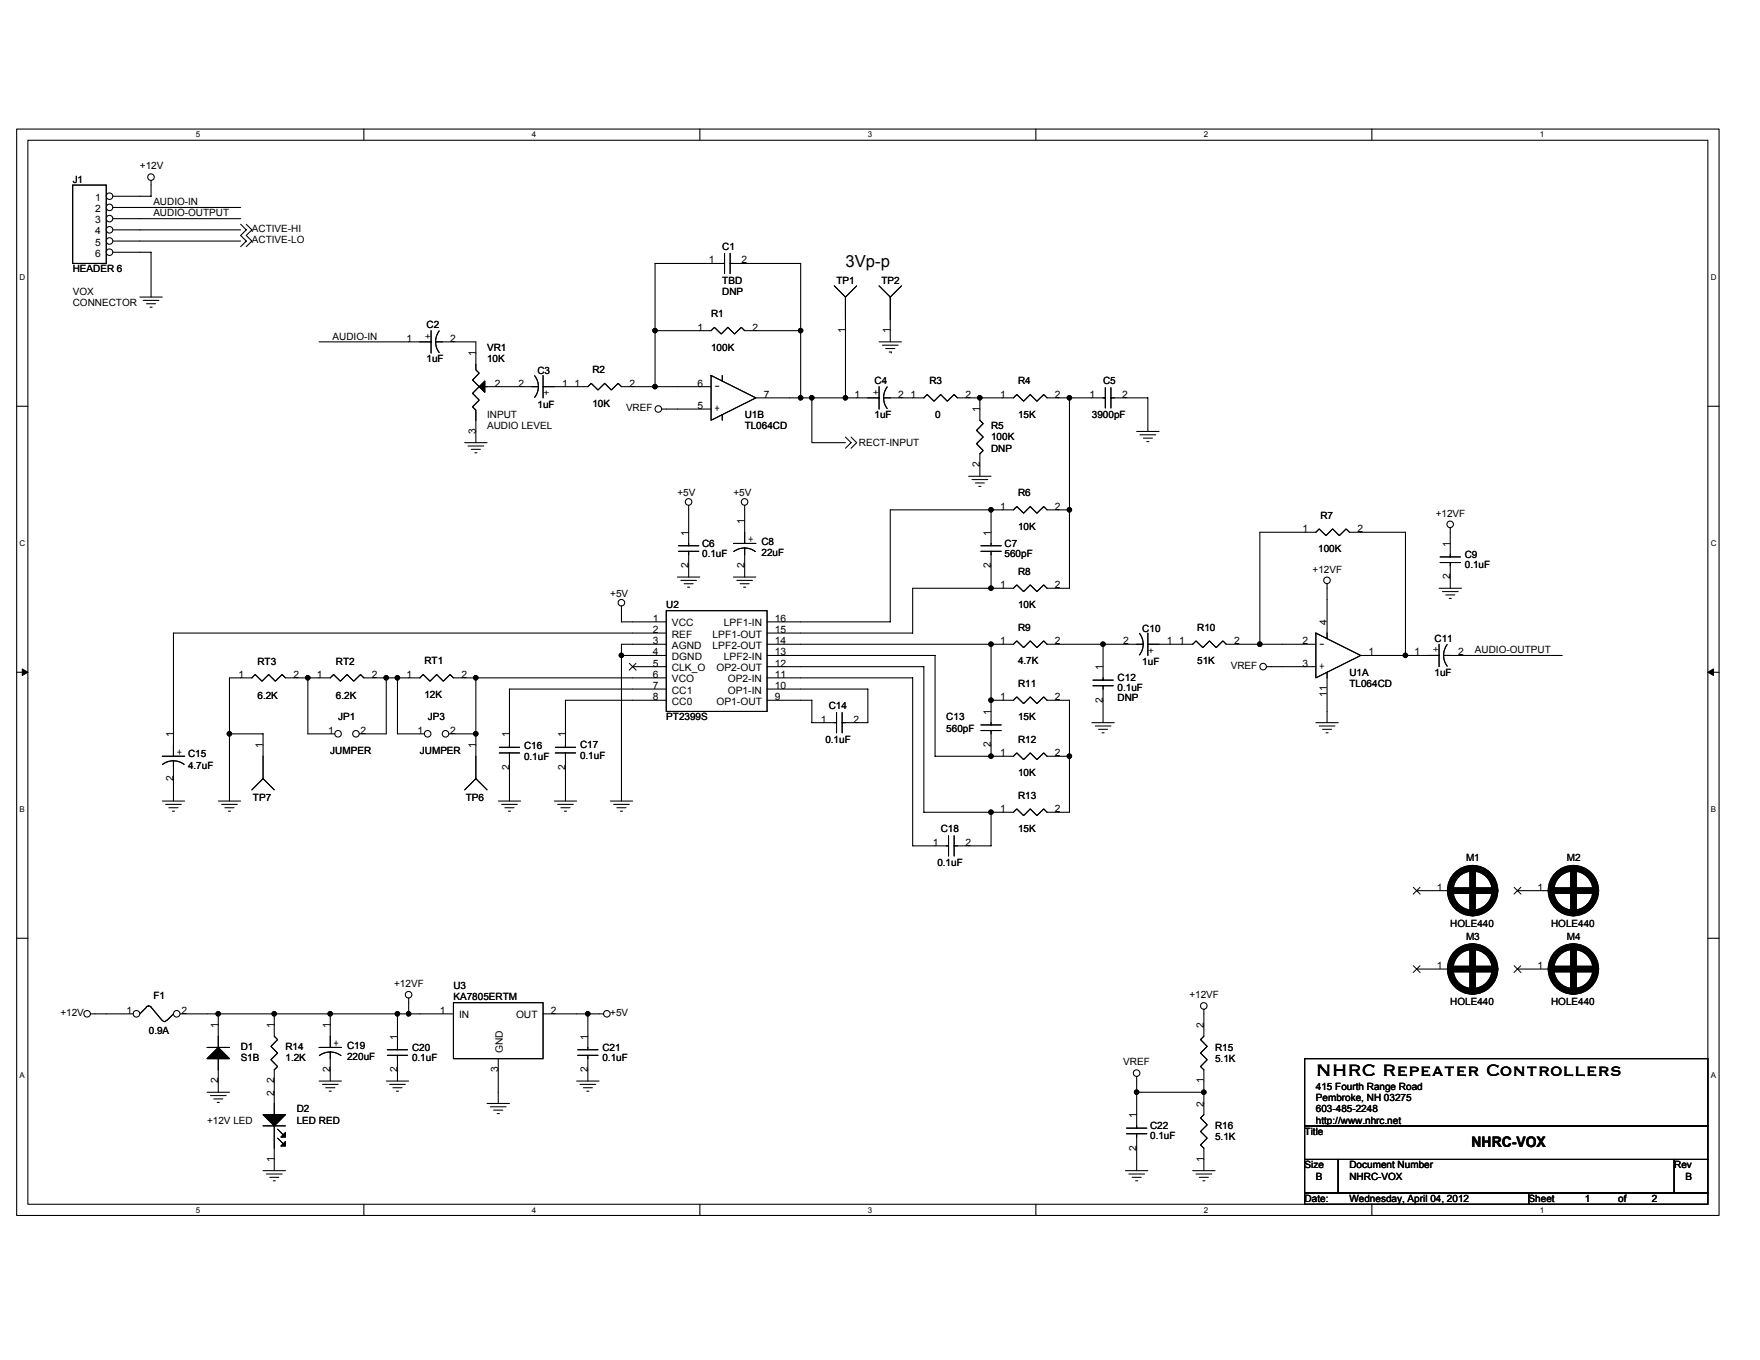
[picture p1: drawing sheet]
<svg xmlns="http://www.w3.org/2000/svg" width="279mm" height="216mm" viewBox="0 0 279 216" stroke-linecap="round" stroke-linejoin="round" font-family="sans-serif">
<path d="M2.6 20.5h270.3v172.5h-270.3zM4.4 22.3h266.7v168.9h-266.7z" fill="none" stroke="#000" stroke-width=".17"/>
<g fill="#fff">
<path d="M31.1 20.7h.7v1.4h-.7z"/>
<path d="M31.1 191.4h.7v1.4h-.7z"/>
</g>
<path d="M57.8 20.5v1.8M57.8 191.2v1.8" fill="none" stroke="#000" stroke-width=".17"/>
<g fill="#fff">
<path d="M84.4 20.7h.7v1.4h-.7z"/>
<path d="M84.4 191.4h.7v1.4h-.7z"/>
</g>
<path d="M111.1 20.5v1.8M111.1 191.2v1.8" fill="none" stroke="#000" stroke-width=".17"/>
<g fill="#fff">
<path d="M137.8 20.7h.7v1.4h-.7z"/>
<path d="M137.8 191.4h.7v1.4h-.7z"/>
</g>
<path d="M164.4 20.5v1.8M164.4 191.2v1.8" fill="none" stroke="#000" stroke-width=".17"/>
<g fill="#fff">
<path d="M191.1 20.7h.7v1.4h-.7z"/>
<path d="M191.1 191.4h.7v1.4h-.7z"/>
</g>
<path d="M217.8 20.5v1.8M217.8 191.2v1.8" fill="none" stroke="#000" stroke-width=".17"/>
<g fill="#fff">
<path d="M244.5 20.7h.7v1.4h-.7z"/>
<path d="M244.5 191.4h.7v1.4h-.7z"/>
<path d="M3.1 43.4h.9v1.4h-.9z"/>
<path d="M271.6 43.4h.9v1.4h-.9z"/>
<path d="M3.1 85.6h.9v1.4h-.9z"/>
<path d="M271.6 85.6h.9v1.4h-.9z"/>
</g>
<path d="M2.6 64.5h1.8M271.1 64.5h1.8" fill="none" stroke="#000" stroke-width=".17"/>
<g fill="#fff">
<path d="M3.1 127.8h.8v1.4h-.8z"/>
<path d="M271.6 127.8h.8v1.4h-.8z"/>
</g>
<path d="M2.6 106.7h1.8M271.1 106.7h1.8" fill="none" stroke="#000" stroke-width=".17"/>
<path d="M3.5 106.2l.9 .5-.9 .5zM271.1 106.7l.9-.5v1z" fill="#000" stroke="#000" stroke-width=".16"/>
<g fill="#fff">
<path d="M3.1 170.1h.8v1.4h-.8z"/>
<path d="M271.5 170.1h.9v1.4h-.9z"/>
</g>
<g fill="none" stroke="#000" stroke-width=".17">
<path d="M22.2 32.9h16M22.2 34.7h16M22.2 38.3h16M22.2 36.5h16M24 28.7v2.5h-1.8M38.2 35.6l.9 .9-.9 .9 .9 .9-.9 .9M39.1 35.6l.9 .9-.9 .9 .9 .9-.9 .9M22.2 40h1.8v7.2M22.2 47.2h3.6M22.7 47.7h2.5M23.3 48.2h1.4M23.8 48.8h.4"/>
<path d="M50.7 54.3h17.7M68.4 52.5v3.5M69.2 54.3h6.3v1.7M69.7 52.5a2.86 2.86 0 0 0 0 3.5M104 52.5v8.9h3.5M104 52.5h8.9l.5-.5 1.1 1 1-1 1.1 1 1.1-1 .5 .5h8.9M112.9 41.8h-8.9v10.7M118.2 41.8h8.9v21.4M132.4 45.4l1.8 1.8 1.8-1.8M134.2 47.2v16M139.6 45.4l1.7 1.8 1.8-1.8M139.6 54.3h3.5"/>
<path d="M140.1 54.8h2.5M140.6 55.3h1.4M141.2 55.9h.3M141.3 47.2v7.1M141.5 55.9h.1M73.8 70.3h3.5M74.3 70.8h2.5M74.8 71.3h1.5M75.4 71.9h.3M75.5 68.5v1.8M79.1 61.4h3.6M89.8 61.4h1.7"/>
<path d="M100.4 61.4h3.6M105.1 64.9h2.4M125.3 63.2h1.8M127.1 63.2h1.8v7.1h5.3M128.9 63.2h10.7M134.2 69.4l.9 .9-.9 .9M135.1 69.4l.9 .9-.9 .9M139.6 61.4v3.5M140.3 63.2h6.4l.5-.6 1.1 1.1 1-1.1 1.1 1.1 1.1-1.1 .5 .6h7.1M140.8 61.4a2.86 2.86 0 0 0 0 3.5M153.8 75.6h3.5M154.3 76.1h2.5"/>
<path d="M154.8 76.7h1.5M155.4 77.2h.3M155.6 63.2v1.7M155.6 73.8v1.8M168 63.2h5.3M169.8 63.2v30.2h-1.8M178.7 63.2h3.5v5.3M180.4 68.5h3.6M181 69h2.5M181.5 69.6h1.4M182.1 70.1h.3M98.7 96.2v2.5h1.7"/>
<path d="M107.5 91.6h3.6M108.1 92.1h2.5M108.6 92.7h1.4M109.2 93.2h.3M109.3 80.2v4.3M109.3 89.8v1.8M116.4 91.6h3.6M116.4 86.3h3.6M116.5 87.6a2.86 2.86 0 0 1 3.4 0M117 92.1h2.5M117.5 92.7h1.4M118 93.2h.4"/>
<path d="M118.2 80.2v6.1M118.2 87v4.6M155.7 87.5h3.2M155.7 86.6h3.2M157.3 80.9v5.7M157.3 87.5v5.9M159.1 80.9h-17.8v17.8h-14.2M159.1 93.4h-14.2v7.1h-17.8M168 80.9h1.8M207.1 84.5h-7.1v17.8M210.7 92.7v2.5M216 84.5h7.1v19.6"/>
<path d="M228.5 93.4h3.5M229 93.9h2.5M229.5 94.4h1.4M230.1 95h.3M230.2 83.8v2.5M230.2 91.6v1.8M36.4 116.5h5.4v7.1M38.2 107.6h-1.8v19.6M47.1 107.6h3.6M48.9 107.6v8.9M59.5 107.6h7.2l.5-.5 1.1 1 1-1 1.1 1 1.1-1 .5 .5h28.4M61.3 107.6v8.9"/>
<path d="M63.1 107.6v8.9M75.5 107.6v10.7M88.2 119.5h3.2M88.2 118.6h3.2M89.8 119.5v7.7M98.7 104.1v23.1M100.4 102.3h-1.7v1.8h1.7M100.4 100.5h-72.9v19.6M100.4 111.2h-10.6v7.4M100.4 109.4h-19.5v7.1M127.1 102.3h33.8l.5-.6 1.1 1.1 1.1-1.1 1 1.1 1.1-1.1 .5 .6h12.5M127.1 107.6h17.8v26.7h3.5"/>
<path d="M127.1 111.2h1.8v3.5h1.8M127.1 104.1h21.3v16h10.7M127.1 105.8h19.6v23.1h12.4M127.1 109.4h10.7v5.3h-1.8M157.3 102.3v10.6M157.3 118.3v1.8M157.3 111.2h1.8M168 111.2h1.8v17.7h-1.8M173.3 114.7h3.6M173.5 108.9h3.2M173.5 108h3.2M173.9 115.3h2.5"/>
<path d="M174.4 115.8h1.4M174.9 116.3h.4M175.1 102.3v5.7M175.1 108.9v5.8M185.8 102.3h1.8M196.4 102.3h7.2M201.1 105.8h2.5M208.9 114.7h3.5M209.4 115.3h2.5M210 115.8h1.4M210.5 116.3h.3M210.7 112.9v1.8"/>
<path d="M221.3 104.1h3.6M232 104.1h16M25.8 120.1h3.5M25.8 127.2h3.5M25.8 121.3a2.86 2.86 0 0 1 3.4 0M26.3 127.7h2.5M26.8 128.2h1.5M27.4 128.8h.3M27.5 120.8v6.4M34.6 127.2h3.6M35.2 127.7h2.5M35.7 128.2h1.4"/>
<path d="M36.3 128.8h.3M40 125.4l1.8-1.8 1.7 1.8M79.1 127.2h3.6M79.6 127.7h2.5M80.2 128.2h1.4M80.7 128.8h.3M80.9 121.8v5.4M88 127.2h3.5M88.5 127.7h2.5M89 128.2h1.5M89.6 128.8h.3M96.9 127.2h3.5"/>
<path d="M97.4 127.7h2.5M97.9 128.2h1.5M98.5 128.8h.3M157.3 128.9v5.4h-3.5M168 120.1h1.8M2.6 148.9h1.8M23.2 159.9a.56 .56 0 0 1 .8 0M23.3 159.9l-1.1 1.1M24 159.9l1.8 2.1M64.9 158.5v2.5M72 159.2h14.2v8.9h-14.2zM240.9 153.8h5.3"/>
<path d="M271.1 148.9h1.8M14.4 161h2.5M25.8 162l.3 .2 .3-.2M27.5 161l-1 1M32.9 161h1.7v1.7M32.9 173.4h3.5M33.4 173.9h2.5M33.9 174.5h1.5M34.5 175h.3M34.6 161h37.4M34.6 171.6v1.8M43.5 161v1.7"/>
<path d="M43.5 171.6v1.8M50.7 171.6h3.5M50.7 166.3h3.5M50.7 167.6a2.86 2.86 0 0 1 3.4 0M51.2 172.1h2.5M51.7 172.7h1.4M52.3 173.2h.3M52.4 161v5.3M52.4 167v4.6M61.3 171.6h3.6M61.8 172.1h2.5M62.4 172.7h1.4"/>
<path d="M62.9 173.2h.4M63.1 161v3.5M63.1 169.8v1.8M77.3 175.2h3.6M77.9 175.7h2.4M78.4 176.2h1.4M78.9 176.8h.4M79.1 168.1v7.1M86.2 161h9.6M91.5 171.6h3.6M91.7 167.5h3.2M91.7 166.6h3.2"/>
<path d="M92.1 172.1h2.5M92.6 172.7h1.4M93.2 173.2h.3M93.3 161v5.6M93.3 167.5v4.1M180.4 173.4h10.7M180.4 170.9v6.1M191.1 171.6v5.4l-.5 .5 1 1.1-1 1 1 1.1-1 1.1 .5 .5v3.5M191.1 160.2v2.5M207.1 168.1h64v10.6h-64zM207.1 178.7h64v5.4h-64zM41.8 185.8h3.5"/>
<path d="M42.3 186.4h2.5M42.8 186.9h1.5M43.4 187.5h.3M43.5 184.1v1.7M178.7 185.8h3.5M179.2 186.4h2.5M179.7 186.9h1.5M180.3 187.5h.3M180.4 182.3v3.5M189.3 185.8h3.6M189.9 186.4h2.5M190.4 186.9h1.4"/>
<path d="M190.9 187.5h.4M207.1 184.1h5.3v5.3h-5.3zM207.1 189.4h35.6v1.8h-35.6zM212.4 184.1h53.4v5.3h-53.4zM242.7 189.4h28.4v1.8h-28.4zM265.8 184.1h5.3v5.3h-5.3z"/>
<circle cx="24" cy="28.1" r=".52"/>
<circle cx="104.5" cy="64.9" r=".52"/>
<circle cx="109.3" cy="79.7" r=".52"/>
<circle cx="118.2" cy="79.7" r=".52"/>
<circle cx="98.6" cy="95.7" r=".52"/>
<circle cx="210.7" cy="92.1" r=".52"/>
<circle cx="230.2" cy="83.2" r=".52"/>
<circle cx="200.5" cy="105.8" r=".52"/>
<circle cx="64.9" cy="157.9" r=".52"/>
<circle cx="191.1" cy="159.7" r=".52"/>
<circle cx="13.8" cy="160.9" r=".52"/>
<circle cx="96.3" cy="160.9" r=".52"/>
<circle cx="180.4" cy="170.4" r=".52"/>
</g>
<g fill="#000" stroke="#000" stroke-width=".17">
<circle cx="104" cy="52.5" r=".35"/>
<circle cx="127.1" cy="52.5" r=".35"/>
<circle cx="104" cy="61.4" r=".35"/>
<circle cx="127.1" cy="63.1" r=".35"/>
<circle cx="128.9" cy="63.1" r=".35"/>
<circle cx="134.2" cy="63.1" r=".35"/>
<circle cx="155.5" cy="63.1" r=".35"/>
<circle cx="169.8" cy="63.1" r=".35"/>
<circle cx="157.3" cy="80.9" r=".35"/>
<circle cx="157.3" cy="93.4" r=".35"/>
<circle cx="169.8" cy="80.9" r=".35"/>
<circle cx="36.4" cy="116.5" r=".35"/>
<circle cx="48.9" cy="107.6" r=".35"/>
<circle cx="61.3" cy="107.6" r=".35"/>
<circle cx="63.1" cy="107.6" r=".35"/>
<circle cx="75.5" cy="107.6" r=".35"/>
<circle cx="75.5" cy="116.5" r=".35"/>
<circle cx="98.6" cy="104" r=".35"/>
<circle cx="157.3" cy="102.3" r=".35"/>
<circle cx="157.3" cy="111.2" r=".35"/>
<circle cx="175.1" cy="102.3" r=".35"/>
<circle cx="200" cy="102.3" r=".35"/>
<circle cx="223.1" cy="104" r=".35"/>
<circle cx="157.3" cy="120" r=".35"/>
<circle cx="157.3" cy="128.9" r=".35"/>
<circle cx="169.8" cy="120" r=".35"/>
<circle cx="34.6" cy="160.9" r=".35"/>
<circle cx="43.5" cy="160.9" r=".35"/>
<circle cx="52.4" cy="160.9" r=".35"/>
<circle cx="63.1" cy="160.9" r=".35"/>
<circle cx="64.9" cy="160.9" r=".35"/>
<circle cx="93.3" cy="160.9" r=".35"/>
<circle cx="180.4" cy="173.4" r=".35"/>
<circle cx="191.1" cy="173.4" r=".35"/>
</g>
<g fill="none" stroke="#000" stroke-width="1.1">
<path d="M246.2 153.8h7.1M249.8 150.3v7.1"/>
<circle cx="249.8" cy="153.8" r="3.5"/>
</g>
<path d="M240.4 153.3l1 1.1M241.4 153.3l-1.1 1.1" fill="none" stroke="#000" stroke-width=".16"/>
<circle cx="21.7" cy="160.9" r=".52" fill="#fff" stroke="#000" stroke-width=".17"/>
<path d="M16.9 161h4.2" fill="none" stroke="#000" stroke-width=".17"/>
<circle cx="28.1" cy="160.9" r=".52" fill="#fff" stroke="#000" stroke-width=".17"/>
<g fill="none" stroke="#000" stroke-width=".17">
<path d="M84.9 59.6a2.78 2.78 0 0 1 0 3.5M86.2 59.6v3.6M112.9 59.6l7.1 3.6-7.1 3.5zM112.9 41.8h2.1M114.7 59.6v.9M115 40.2v3.2M115.9 41.8h2.3M115.9 40.2v3.2M82.7 61.4h2.8M86.2 61.4h3.6M91.5 61.4h1.8l.6-.5 1 1 1.1-1 1 1 1.1-1 .6 .5h1.7M107.5 61.4h5.4"/>
<path d="M107.5 64.9h5.4M114.7 65.8v.9M120 63.2h5.3M159.1 63.2h1.8l.5-.6 1.1 1.1 1.1-1.1 1 1.1 1.1-1.1 .5 .6h1.8M100.4 98.7h5.4M105.8 96.9h16v16h-16zM107.7 87.5h3.2M107.7 86.6h3.2M109.3 84.5v2.1M109.3 87.5v2.3M121.8 98.7h5.3M159.1 80.9h1.8l.5-.5 1.1 1.1 1.1-1.1 1 1.1 1.1-1.1 .5 .5h1.8"/>
<path d="M210.7 95.2v6.2M228.6 89.3h3.2M228.6 88.4h3.2M230.2 86.3v2.1M230.2 89.3v2.3M38.2 107.6h1.8l.5-.5 1.1 1 1.1-1 1 1 1.1-1 .5 .5h1.8M100.4 100.5h5.4M100.4 102.3h5.4M100.4 104.1h5.4M100.4 105.8h5.4M100.4 107.6h5.4M100.4 109.4h5.4"/>
<path d="M100.4 111.2h5.4M121.8 100.5h5.3M121.8 102.3h5.3M121.8 104.1h5.3M121.8 105.8h5.3M121.8 107.6h5.3M121.8 109.4h5.3M121.8 111.2h5.3M130.7 114.7h2.1M132.8 113.1v3.2M133.7 114.7h2.3M133.7 113.1v3.2"/>
<path d="M155.7 116h3.2M155.7 115.1h3.2M157.3 112.9v2.2M157.3 116v2.3M159.1 111.2h1.8l.5-.6 1.1 1.1 1.1-1.1 1 1.1 1.1-1.1 .5 .6h1.8M178.7 102.3h2.8M180.9 100.5a2.78 2.78 0 0 1 0 3.5M182.2 102.3h3.6M182.2 100.5v3.6M187.6 102.3h1.7l.6-.6 1 1.1 1.1-1.1 1.1 1.1 1-1.1 .6 .6h1.7M203.6 102.3h5.3M203.6 105.8h5.3"/>
<path d="M208.9 100.5l7.1 3.6-7.1 3.5zM210.7 106.7v6.2M216 104.1h5.3M224.9 104.1h3.6M228.5 102.3v3.5M229.2 104.1h2.8M229.7 102.3a2.86 2.86 0 0 0 0 3.4M148.4 134.3h2.2M150.6 132.7v3.2M151.5 134.3h2.3M151.5 132.7v3.2M159.1 120.1h1.8l.5-.6 1.1 1.1 1.1-1.1 1 1.1 1.1-1.1 .5 .6h1.8"/>
<path d="M224.9 141.4h5.3M224.9 153.8h5.3M240.9 141.4h5.3M28.6 161h4.3M32.9 166.3h3.5M34.6 162.7v3.6M34.6 168.1v3.5M41.8 178.7h3.5M43.5 162.7v1.8l.6 .5-1.1 1.1 1.1 1.1-1.1 1 1.1 1.1-.6 .5v1.8M43.5 173.4v3.6M43.5 178.7v5.4M44.1 179.3l.9 .8"/>
<path d="M61.5 167.5h3.2M61.5 166.6h3.2M63.1 164.5v2.1M63.1 167.5v2.3M178.8 180h3.3M178.8 179.1h3.3M180.4 177v2.1M180.4 180v2.3M44.1 180.7l.9 .9"/>
</g>
<g fill="none" stroke="#000" stroke-width="1.1">
<path d="M233.8 137.8v7.1M249.8 137.8v7.1M230.2 141.4h7.1M230.2 153.8h7.1M233.8 150.3v7.1M246.2 141.4h7.1"/>
<circle cx="233.8" cy="153.8" r="3.5"/>
<circle cx="233.8" cy="141.4" r="3.5"/>
<circle cx="249.8" cy="141.4" r="3.5"/>
</g>
<path d="M99.9 105.3l1.1 1.1M101 105.3l-1.1 1.1M224.4 153.3l1 1.1M224.4 140.9l1 1M225.4 153.3l-1.1 1.1M225.4 140.9l-1.1 1M240.4 140.9l1 1M241.4 140.9l-1.1 1" fill="none" stroke="#000" stroke-width=".16"/>
<g fill="#000" stroke="#000" stroke-width=".17">
<path d="M34.6 166.3l1.8 1.8h-3.5z" fill-rule="evenodd"/>
<path d="M34.6 166.3l1.8 1.8h-3.5z" fill-rule="evenodd"/>
<path d="M41.8 177h3.5l-1.8 1.7z" fill-rule="evenodd"/>
<path d="M44.6 180.5l.7-.7v.7z" fill-rule="evenodd"/>
<path d="M41.8 177h3.5l-1.8 1.7z" fill-rule="evenodd"/>
<path d="M44.6 180.5l.7-.7v.7z" fill-rule="evenodd"/>
<path d="M44.6 181.9l.7-.7v.7z" fill-rule="evenodd"/>
<path d="M44.6 181.9l.7-.7v.7z" fill-rule="evenodd"/>
</g>
<circle cx="53.7" cy="116.5" r=".52" fill="#fff" stroke="#000" stroke-width=".17"/>
<path d="M48.9 116.5h4.2" fill="none" stroke="#000" stroke-width=".17"/>
<circle cx="56.5" cy="116.5" r=".52" fill="#fff" stroke="#000" stroke-width=".17"/>
<path d="M75.5 56v2.7l.6 .5-1.1 1.1 1.1 1.1-1.1 1 1.1 1.1-1.1 1.1 .5 .5v3.4M77 61.4h2.1M173.3 63.2h2.2M175.5 61.6v3.2M176.4 63.2h2.3M176.4 61.6v3.2M207.1 84.5h1.8l.5-.5 1.1 1 1.1-1 1 1 1.1-1 .5 .5h1.8M57 116.5h4.3M159.1 128.9h1.8l.5-.5 1.1 1.1 1.1-1.1 1 1.1 1.1-1.1 .5 .5h1.8" fill="none" stroke="#000" stroke-width=".17"/>
<g fill="#000" stroke="#000" stroke-width=".17">
<path d="M77 60.5v1.8l-.9-.9z" fill-rule="evenodd"/>
<path d="M77 60.5v1.8l-.9-.9z" fill-rule="evenodd"/>
</g>
<circle cx="67.9" cy="116.5" r=".52" fill="#fff" stroke="#000" stroke-width=".17"/>
<path d="M63.1 116.5h4.3" fill="none" stroke="#000" stroke-width=".17"/>
<circle cx="70.7" cy="116.5" r=".52" fill="#fff" stroke="#000" stroke-width=".17"/>
<path d="M11.5 29.4h5.4v12.4h-5.4zM71.3 116.5h4.2" fill="none" stroke="#000" stroke-width=".17"/>
<circle cx="17.4" cy="31.1" r=".52" fill="#fff" stroke="#000" stroke-width=".17"/>
<path d="M17.9 31.2h4.3" fill="none" stroke="#000" stroke-width=".17"/>
<circle cx="17.4" cy="32.9" r=".52" fill="#fff" stroke="#000" stroke-width=".17"/>
<path d="M17.9 32.9h4.3" fill="none" stroke="#000" stroke-width=".17"/>
<circle cx="17.4" cy="34.7" r=".52" fill="#fff" stroke="#000" stroke-width=".17"/>
<path d="M17.9 34.7h4.3" fill="none" stroke="#000" stroke-width=".17"/>
<circle cx="17.4" cy="36.5" r=".52" fill="#fff" stroke="#000" stroke-width=".17"/>
<path d="M17.9 36.5h4.3" fill="none" stroke="#000" stroke-width=".17"/>
<circle cx="17.4" cy="38.3" r=".52" fill="#fff" stroke="#000" stroke-width=".17"/>
<path d="M17.9 38.3h4.3" fill="none" stroke="#000" stroke-width=".17"/>
<circle cx="17.4" cy="40" r=".52" fill="#fff" stroke="#000" stroke-width=".17"/>
<path d="M17.9 40h4.3M155.6 64.9v1.8l.5 .5-1.1 1.1 1.1 1.1-1.1 1 1.1 1.1-.5 .6v1.7M159.1 93.4h1.8l.5-.5 1.1 1 1.1-1 1 1 1.1-1 .5 .5h1.8M50.7 107.6h1.7l.6-.5 1 1 1.1-1 1.1 1 1-1 .6 .5h1.7M75.5 118.3v5.3M79.3 119.5h3.2M79.3 118.6h3.2M80.9 116.5v2.1M80.9 119.5v2.3M73.8 125.4l1.7-1.8 1.8 1.8M191.1 162.7v1.8l-.5 .5 1 1.1-1 1.1 1 1-1 1.1 .5 .5v1.8" fill="none" stroke="#000" stroke-width=".17"/>
<g fill="#000" stroke="#000" stroke-width=".17">
<circle cx="104" cy="52.5" r=".35"/>
<circle cx="127.1" cy="52.5" r=".35"/>
<circle cx="104" cy="61.4" r=".35"/>
<circle cx="127.1" cy="63.1" r=".35"/>
<circle cx="128.9" cy="63.1" r=".35"/>
<circle cx="134.2" cy="63.1" r=".35"/>
<circle cx="155.5" cy="63.1" r=".35"/>
<circle cx="169.8" cy="63.1" r=".35"/>
<circle cx="157.3" cy="80.9" r=".35"/>
<circle cx="157.3" cy="93.4" r=".35"/>
<circle cx="169.8" cy="80.9" r=".35"/>
<circle cx="36.4" cy="116.5" r=".35"/>
<circle cx="48.9" cy="107.6" r=".35"/>
<circle cx="61.3" cy="107.6" r=".35"/>
<circle cx="63.1" cy="107.6" r=".35"/>
<circle cx="75.5" cy="107.6" r=".35"/>
<circle cx="75.5" cy="116.5" r=".35"/>
<circle cx="98.6" cy="104" r=".35"/>
<circle cx="157.3" cy="102.3" r=".35"/>
<circle cx="157.3" cy="111.2" r=".35"/>
<circle cx="175.1" cy="102.3" r=".35"/>
<circle cx="200" cy="102.3" r=".35"/>
<circle cx="223.1" cy="104" r=".35"/>
<circle cx="157.3" cy="120" r=".35"/>
<circle cx="157.3" cy="128.9" r=".35"/>
<circle cx="169.8" cy="120" r=".35"/>
<circle cx="34.6" cy="160.9" r=".35"/>
<circle cx="43.5" cy="160.9" r=".35"/>
<circle cx="52.4" cy="160.9" r=".35"/>
<circle cx="63.1" cy="160.9" r=".35"/>
<circle cx="64.9" cy="160.9" r=".35"/>
<circle cx="93.3" cy="160.9" r=".35"/>
<circle cx="180.4" cy="173.4" r=".35"/>
<circle cx="191.1" cy="173.4" r=".35"/>
</g>
<text font-size="3.4" x="208.9" y="170.8">NHRC Repeater Controllers</text>
<text font-size="2.6" x="134.2" y="42.4">3Vp-p</text>
<text font-size="2.3" x="233.6" y="182.1">NHRC-VOX</text>
<g font-size="1.6">
<text x="11.5" y="29">J1</text>
<text x="22.2" y="26.9">+12V</text>
<text x="15.1" y="31.9">1</text>
<text x="15.1" y="33.7">2</text>
<text x="15.1" y="35.4">3</text>
<text x="24.3" y="32.6">AUDIO-IN</text>
<text x="24.3" y="34.4">AUDIO-OUTPUT</text>
<text x="15.1" y="37.2">4</text>
<text x="15.1" y="39">5</text>
<text x="15.1" y="40.8">6</text>
<text x="40" y="36.9">ACTIVE-HI</text>
<text x="40" y="38.6">ACTIVE-LO</text>
<text x="112.5" y="41.8">1</text>
<text x="114.7" y="39.7">C1</text>
<text x="117.7" y="41.8">2</text>
<text x="11.5" y="46.8">VOX</text>
<text x="11.5" y="43.2">HEADER 6</text>
<text x="114.7" y="45">TBD</text>
<text x="114.7" y="46.8">DNP</text>
<text x="132.8" y="45">TP1</text>
<text x="139.9" y="45">TP2</text>
<text x="11.5" y="48.6">CONNECTOR</text>
<text x="52.8" y="53.9">AUDIO-IN</text>
<text x="67.7" y="52.1">C2</text>
<text x="68.4" y="53.7" transform="rotate(-90 68.4 53.7)">+</text>
<text x="110.7" y="52.5">1</text>
<text x="112.9" y="50.4">R1</text>
<text x="119.5" y="52.5">2</text>
<text x="134.2" y="52.9" transform="rotate(-90 134.2 52.9)">1</text>
<text x="141.3" y="52.9" transform="rotate(-90 141.3 52.9)">1</text>
<text x="64.5" y="54.3">1</text>
<text x="67.7" y="57.5">1uF</text>
<text x="71.5" y="54.3">2</text>
<text x="75.5" y="56.6" transform="rotate(-90 75.5 56.6)">1</text>
<text x="77.3" y="55.7">VR1</text>
<text x="77.3" y="57.5">10K</text>
<text x="85.3" y="59.4">C3</text>
<text x="94" y="59.2">R2</text>
<text x="112.9" y="55.7">100K</text>
<text x="78.6" y="61.4">2</text>
<text x="82.3" y="61.4">2</text>
<text x="85.3" y="64.7">1uF</text>
<text x="86.3" y="61.9" transform="rotate(90 86.3 61.9)">+</text>
<text x="89.2" y="61.4">1</text>
<text x="91.2" y="61.4">1</text>
<text x="94" y="64.6">10K</text>
<text x="99.4" y="65.3">VREF</text>
<text x="99.9" y="61.4">2</text>
<text x="110.7" y="61.4">6</text>
<text x="110.7" y="64.9">5</text>
<text x="113.4" y="61.7">-</text>
<text x="113.4" y="65.3">+</text>
<text x="121.2" y="63.1">7</text>
<text x="135.6" y="63.1">1</text>
<text x="138.8" y="61">C4</text>
<text x="139.5" y="62.6" transform="rotate(-90 139.5 62.6)">+</text>
<text x="142.6" y="63.1">2</text>
<text x="144.5" y="63.1">1</text>
<text x="147.6" y="61">R3</text>
<text x="153.2" y="63.1">2</text>
<text x="155.5" y="65.5" transform="rotate(-90 155.5 65.5)">1</text>
<text x="158.7" y="63.1">1</text>
<text x="161.6" y="61">R4</text>
<text x="167.5" y="63.1">2</text>
<text x="173" y="63.1">1</text>
<text x="175.1" y="61">C5</text>
<text x="178.1" y="63.1">2</text>
<text x="75.5" y="68.9" transform="rotate(-90 75.5 68.9)">3</text>
<text x="77.3" y="66.4">INPUT</text>
<text x="77.3" y="68.1">AUDIO LEVEL</text>
<text x="118.2" y="66.4">U1B</text>
<text x="118.2" y="68.1">TL064CD</text>
<text x="136.4" y="70.8">RECT-INPUT</text>
<text x="138.8" y="66.4">1uF</text>
<text x="148.4" y="66.4">0</text>
<text x="157.3" y="68.1">R5</text>
<text x="157.3" y="69.9">100K</text>
<text x="157.3" y="71.7">DNP</text>
<text x="161.6" y="66.4">15K</text>
<text x="173.3" y="66.4">3900pF</text>
<text x="155.5" y="74.2" transform="rotate(-90 155.5 74.2)">2</text>
<text x="107.5" y="78.8">+5V</text>
<text x="116.4" y="78.8">+5V</text>
<text x="118.2" y="83.2" transform="rotate(-90 118.2 83.2)">1</text>
<text x="158.7" y="80.9">1</text>
<text x="161.6" y="78.8">R6</text>
<text x="167.5" y="80.9">2</text>
<text x="209.6" y="82.4">R7</text>
<text x="227.9" y="82">+12VF</text>
<text x="109.3" y="85" transform="rotate(-90 109.3 85)">1</text>
<text x="111.5" y="86.8">C6</text>
<text x="111.5" y="88.4">0.1uF</text>
<text x="118.7" y="86.1">+</text>
<text x="120.9" y="86.4">C8</text>
<text x="120.9" y="88.2">22uF</text>
<text x="157.3" y="85" transform="rotate(-90 157.3 85)">1</text>
<text x="159.5" y="86.8">C7</text>
<text x="159.5" y="88.4">560pF</text>
<text x="161.6" y="84.1">10K</text>
<text x="206.8" y="84.5">1</text>
<text x="209.3" y="87.7">100K</text>
<text x="215.5" y="84.5">2</text>
<text x="230.2" y="86.8" transform="rotate(-90 230.2 86.8)">1</text>
<text x="232.5" y="88.6">C9</text>
<text x="96.9" y="94.8">+5V</text>
<text x="109.3" y="90.2" transform="rotate(-90 109.3 90.2)">2</text>
<text x="118.2" y="90.2" transform="rotate(-90 118.2 90.2)">2</text>
<text x="157.3" y="90.2" transform="rotate(-90 157.3 90.2)">2</text>
<text x="158.7" y="93.4">1</text>
<text x="161.6" y="91.2">R8</text>
<text x="167.5" y="93.4">2</text>
<text x="208.4" y="90.9">+12VF</text>
<text x="230.2" y="92" transform="rotate(-90 230.2 92)">2</text>
<text x="232.5" y="90.2">0.1uF</text>
<text x="103.6" y="98.7">1</text>
<text x="103.6" y="100.5">2</text>
<text x="105.8" y="96.6">U2</text>
<text x="106.7" y="99.4">VCC</text>
<text x="106.7" y="101.2">REF</text>
<text x="113.1" y="101.2">LPF1-OUT</text>
<text x="114.9" y="99.4">LPF1-IN</text>
<text x="123" y="98.7">16</text>
<text x="123" y="100.5">15</text>
<text x="161.6" y="100.1">R9</text>
<text x="161.6" y="96.6">10K</text>
<text x="181.3" y="100.3">C10</text>
<text x="190.1" y="100.1">R10</text>
<text x="210.7" y="99.3" transform="rotate(-90 210.7 99.3)">4</text>
<text x="227.7" y="101.9">C11</text>
<text x="37.8" y="107.6">1</text>
<text x="40.9" y="105.6">RT3</text>
<text x="46.6" y="107.6">2</text>
<text x="50.3" y="107.6">1</text>
<text x="53.3" y="105.6">RT2</text>
<text x="59" y="107.6">2</text>
<text x="64.5" y="107.6">1</text>
<text x="67.4" y="105.5">RT1</text>
<text x="73.2" y="107.6">2</text>
<text x="103.6" y="102.3">3</text>
<text x="103.6" y="104">4</text>
<text x="103.6" y="105.8">5</text>
<text x="103.6" y="107.6">6</text>
<text x="106.7" y="103">AGND</text>
<text x="106.7" y="104.8">DGND</text>
<text x="106.7" y="106.6">CLK_O</text>
<text x="113.1" y="103">LPF2-OUT</text>
<text x="113.7" y="106.6">OP2-OUT</text>
<text x="114.9" y="104.8">LPF2-IN</text>
<text x="123" y="104">13</text>
<text x="123" y="107.6">11</text>
<text x="123" y="102.3">14</text>
<text x="123" y="105.8">12</text>
<text x="158.7" y="102.3">1</text>
<text x="161.6" y="105.5">4.7K</text>
<text x="167.5" y="102.3">2</text>
<text x="175.1" y="106.4" transform="rotate(-90 175.1 106.4)">1</text>
<text x="178.3" y="102.3">2</text>
<text x="181.3" y="105.6">1uF</text>
<text x="182.3" y="102.8" transform="rotate(90 182.3 102.8)">+</text>
<text x="185.3" y="102.3">1</text>
<text x="187.2" y="102.3">1</text>
<text x="190.1" y="105.5">51K</text>
<text x="195.4" y="106.2">VREF</text>
<text x="195.9" y="102.3">2</text>
<text x="206.8" y="102.3">2</text>
<text x="206.8" y="105.8">3</text>
<text x="209.4" y="102.6">-</text>
<text x="209.4" y="106.2">+</text>
<text x="214.2" y="107.3">U1A</text>
<text x="217.3" y="104">1</text>
<text x="224.5" y="104">1</text>
<text x="227.7" y="107.3">1uF</text>
<text x="228.4" y="103.5" transform="rotate(-90 228.4 103.5)">+</text>
<text x="231.5" y="104">2</text>
<text x="234.1" y="103.7">AUDIO-OUTPUT</text>
<text x="40.9" y="111">6.2K</text>
<text x="53.3" y="111">6.2K</text>
<text x="67.4" y="110.8">12K</text>
<text x="103.6" y="109.4">7</text>
<text x="103.6" y="111.1">8</text>
<text x="106.7" y="108.3">VCO</text>
<text x="106.7" y="110.1">CC1</text>
<text x="106.7" y="111.9">CC0</text>
<text x="113.7" y="111.9">OP1-OUT</text>
<text x="115.5" y="108.3">OP2-IN</text>
<text x="115.5" y="110.1">OP1-IN</text>
<text x="123" y="109.4">10</text>
<text x="123" y="111.1">9</text>
<text x="131.6" y="112.6">C14</text>
<text x="157.3" y="113.5" transform="rotate(-90 157.3 113.5)">1</text>
<text x="158.7" y="111.1">1</text>
<text x="161.6" y="109">R11</text>
<text x="167.5" y="111.1">2</text>
<text x="175.1" y="111.5" transform="rotate(-90 175.1 111.5)">2</text>
<text x="177.4" y="108.1">C12</text>
<text x="177.4" y="109.7">0.1uF</text>
<text x="177.4" y="111.3">DNP</text>
<text x="210.7" y="110.7" transform="rotate(-90 210.7 110.7)">11</text>
<text x="214.2" y="109">TL064CD</text>
<text x="27.5" y="117" transform="rotate(-90 27.5 117)">1</text>
<text x="28.1" y="119.9">+ C15</text>
<text x="41.7" y="118.8" transform="rotate(-90 41.7 118.8)">1</text>
<text x="52.1" y="116.5">1</text>
<text x="52.4" y="119.7">JUMPER</text>
<text x="53.7" y="114.4">JP1</text>
<text x="57.2" y="116.5">2</text>
<text x="66.3" y="116.5">1</text>
<text x="66.7" y="119.7">JUMPER</text>
<text x="67.9" y="114.4">JP3</text>
<text x="71.5" y="116.5">2</text>
<text x="75.5" y="118.8" transform="rotate(-90 75.5 118.8)">1</text>
<text x="80.9" y="117" transform="rotate(-90 80.9 117)">1</text>
<text x="83.2" y="119">C16</text>
<text x="89.7" y="117" transform="rotate(-90 89.7 117)">1</text>
<text x="92.1" y="118.8">C17</text>
<text x="105.8" y="114.4">PT2399S</text>
<text x="130.3" y="114.7">1</text>
<text x="131" y="117.9">0.1uF</text>
<text x="135.5" y="114.7">2</text>
<text x="150.2" y="114.4">C13</text>
<text x="150.2" y="116.1">560pF</text>
<text x="157.3" y="118.7" transform="rotate(-90 157.3 118.7)">2</text>
<text x="161.6" y="114.4">15K</text>
<text x="161.6" y="117.9">R12</text>
<text x="27.5" y="124" transform="rotate(-90 27.5 124)">2</text>
<text x="29.8" y="122">4.7uF</text>
<text x="80.9" y="122.2" transform="rotate(-90 80.9 122.2)">2</text>
<text x="83.2" y="120.6">0.1uF</text>
<text x="89.7" y="122.2" transform="rotate(-90 89.7 122.2)">2</text>
<text x="92.1" y="120.4">0.1uF</text>
<text x="158.7" y="120">1</text>
<text x="161.6" y="123.3">10K</text>
<text x="167.5" y="120">2</text>
<text x="40.2" y="127.2">TP7</text>
<text x="73.9" y="127.2">TP6</text>
<text x="158.7" y="128.9">1</text>
<text x="161.6" y="126.8">R13</text>
<text x="167.5" y="128.9">2</text>
<text x="148.1" y="134.3">1</text>
<text x="148.8" y="137.5">0.1uF</text>
<text x="149.3" y="132.1">C18</text>
<text x="153.2" y="134.3">2</text>
<text x="161.6" y="132.1">15K</text>
<text x="232.7" y="136.8">M1</text>
<text x="248.7" y="136.8">M2</text>
<text x="228.1" y="141.4">1</text>
<text x="244.1" y="141.4">1</text>
<text x="230.2" y="147.1">HOLE440</text>
<text x="232.7" y="149.2">M3</text>
<text x="246.2" y="147.1">HOLE440</text>
<text x="248.7" y="149.2">M4</text>
<text x="228.1" y="153.8">1</text>
<text x="244.1" y="153.8">1</text>
<text x="9.6" y="161.3">+12V</text>
<text x="20.1" y="160.9">1</text>
<text x="24.3" y="158.6">F1</text>
<text x="28.8" y="160.9">2</text>
<text x="62.6" y="156.7">+12VF</text>
<text x="69.8" y="160.9">1</text>
<text x="72" y="157">U3</text>
<text x="72" y="158.8">KA7805ERTM</text>
<text x="72.9" y="161.7">IN</text>
<text x="81.9" y="161.7">OUT</text>
<text x="87.5" y="160.9">2</text>
<text x="96.9" y="161.3">+5V</text>
<text x="188.8" y="158.5">+12VF</text>
<text x="230.2" y="159.5">HOLE440</text>
<text x="246.2" y="159.5">HOLE440</text>
<text x="23.6" y="164.1">0.9A</text>
<text x="34.6" y="163.3" transform="rotate(-90 34.6 163.3)">1</text>
<text x="38.2" y="166.6">D1</text>
<text x="43.5" y="163.3" transform="rotate(-90 43.5 163.3)">1</text>
<text x="45.3" y="166.6">R14</text>
<text x="52.4" y="163.3" transform="rotate(-90 52.4 163.3)">1</text>
<text x="53" y="166.1">+</text>
<text x="55.1" y="166.5">C19</text>
<text x="63.1" y="165" transform="rotate(-90 63.1 165)">1</text>
<text x="65.4" y="166.8">C20</text>
<text x="79.8" y="167.2" transform="rotate(-90 79.8 167.2)">GND</text>
<text x="93.3" y="165" transform="rotate(-90 93.3 165)">1</text>
<text x="95.6" y="166.8">C21</text>
<text x="191.1" y="163.3" transform="rotate(-90 191.1 163.3)">2</text>
<text x="192.9" y="166.8">R15</text>
<text x="34.6" y="172" transform="rotate(-90 34.6 172)">2</text>
<text x="38.2" y="168.4">S1B</text>
<text x="43.5" y="173.9" transform="rotate(-90 43.5 173.9)">2</text>
<text x="43.5" y="172" transform="rotate(-90 43.5 172)">2</text>
<text x="45.3" y="168.4">1.2K</text>
<text x="52.4" y="170.2" transform="rotate(-90 52.4 170.2)">2</text>
<text x="55.1" y="168.2">220uF</text>
<text x="63.1" y="170.2" transform="rotate(-90 63.1 170.2)">2</text>
<text x="65.4" y="168.4">0.1uF</text>
<text x="79.1" y="170.2" transform="rotate(-90 79.1 170.2)">3</text>
<text x="93.3" y="170.2" transform="rotate(-90 93.3 170.2)">2</text>
<text x="95.6" y="168.4">0.1uF</text>
<text x="178.3" y="169.1">VREF</text>
<text x="191.1" y="172" transform="rotate(-90 191.1 172)">1</text>
<text x="192.9" y="168.6">5.1K</text>
<text x="208.9" y="173">415 Fourth Range Road</text>
<text x="32.9" y="178.4">+12V LED</text>
<text x="47.1" y="176.6">D2</text>
<text x="47.1" y="178.4">LED RED</text>
<text x="180.4" y="177.5" transform="rotate(-90 180.4 177.5)">1</text>
<text x="182.6" y="179.3">C22</text>
<text x="191.1" y="175.7" transform="rotate(-90 191.1 175.7)">2</text>
<text x="192.9" y="179.3">R16</text>
<text x="208.9" y="178.4">http://www.nhrc.net</text>
<text x="208.9" y="174.8">Pembroke, NH 03275</text>
<text x="208.9" y="176.6">603-485-2248</text>
<text x="43.5" y="184.4" transform="rotate(-90 43.5 184.4)">1</text>
<text x="180.4" y="182.7" transform="rotate(-90 180.4 182.7)">2</text>
<text x="182.6" y="180.9">0.1uF</text>
<text x="191.1" y="184.4" transform="rotate(-90 191.1 184.4)">1</text>
<text x="192.9" y="181">5.1K</text>
<text x="207.1" y="180.1">Title</text>
<text x="207.1" y="185.5">Size</text>
<text x="214.2" y="185.5">Document Number</text>
<text x="265.8" y="185.5">Rev</text>
<text x="207.1" y="190.8">Date:</text>
<text x="208.9" y="187.3">B</text>
<text x="214.2" y="187.3">NHRC-VOX</text>
<text x="214.2" y="190.8">Wednesday, April 04, 2012</text>
<text x="242.7" y="190.8">Sheet</text>
<text x="251.6" y="190.8">1</text>
<text x="256.9" y="190.8">of</text>
<text x="262.2" y="190.8">2</text>
<text x="267.6" y="187.3">B</text>
</g>
<g font-size="1.3">
<text x="31.1" y="21.8">5</text>
<text x="84.4" y="21.8">4</text>
<text x="137.8" y="21.8">3</text>
<text x="191.1" y="21.8">2</text>
<text x="244.5" y="21.8">1</text>
<text x="3.1" y="44.5">D</text>
<text x="271.6" y="44.5">D</text>
<text x="3.1" y="86.7">C</text>
<text x="271.6" y="86.7">C</text>
<text x="3.1" y="129">B</text>
<text x="271.6" y="129">B</text>
<text x="3.1" y="171.2">A</text>
<text x="271.6" y="171.2">A</text>
<text x="31.1" y="192.5">5</text>
<text x="84.4" y="192.5">4</text>
<text x="137.8" y="192.5">3</text>
<text x="191.1" y="192.5">2</text>
<text x="244.5" y="192.5">1</text>
</g>
</svg>
